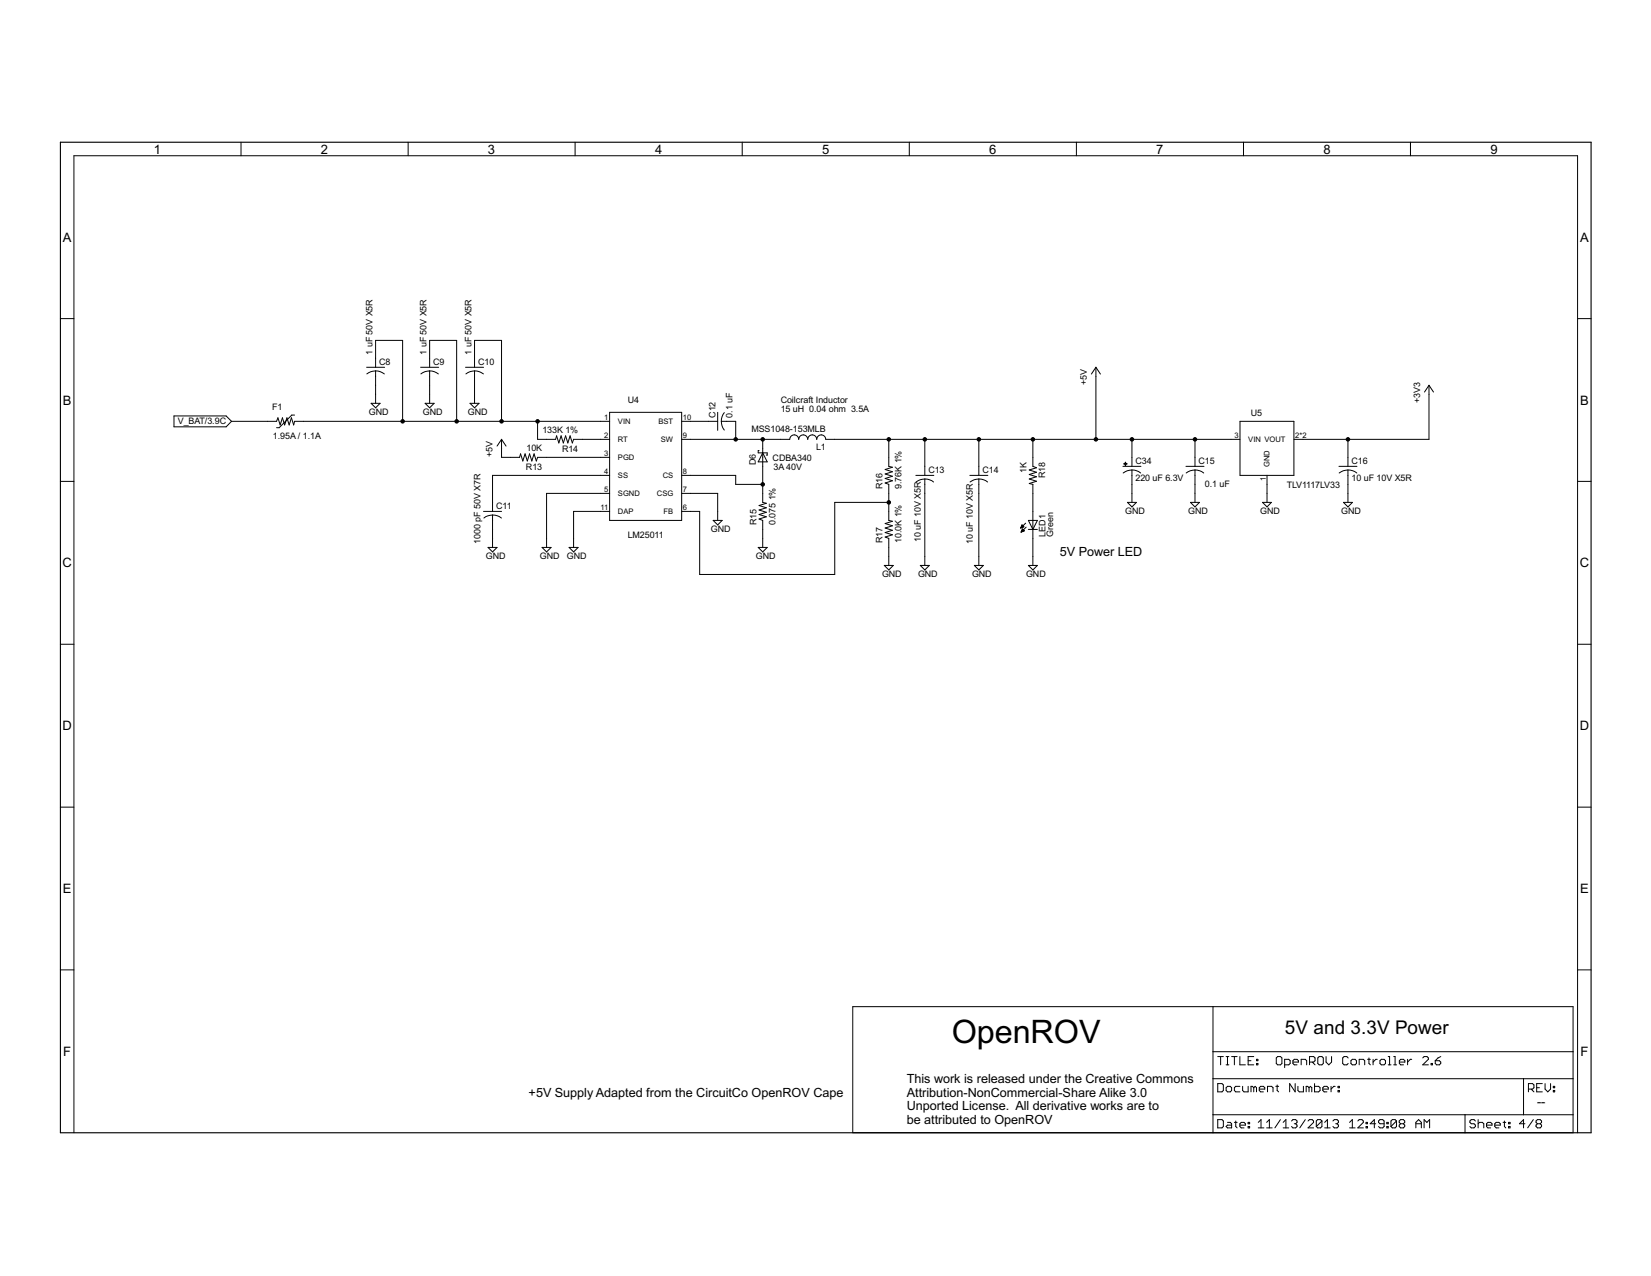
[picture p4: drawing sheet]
<svg xmlns="http://www.w3.org/2000/svg" width="279mm" height="216mm" viewBox="0 0 279 216" stroke-linecap="round" stroke-linejoin="round" font-family="sans-serif">
<g fill="none" stroke="#000" stroke-width=".17">
<path d="M40.8 24.1v2.3M69.1 24.1v2.3M97.3 24.1v2.3M125.6 24.1v2.3M153.9 24.1v2.3M182.2 24.1v2.3M210.4 24.1v2.3M238.7 24.1v2.3M10.2 53.9h2.3M267 53.9h2.3M29.4 70.4h8.9l.9 .9-.9 .9h-8.9zM39.2 71.3h7.6l.2-.6 .4 1.2 .4-1.2 .4 1.2 .4-1.2 .3 1.2 .4-1.2 .4 1.2 .1-.6h53.4"/>
<path d="M49.8 70.2h-.4l-2.2 2.2h-.4M62 62.1h3.1M62.8 68.2h1.5l-.7 .8zM63.6 62.8a2.36 2.36 0 0 1 1.4 .5M63.6 62.8a2.36 2.36 0 0 0-1.5 .5M63.6 62.1v-4.5h4.5v13.7M63.6 62.8v5.4M71.2 62.1h3M71.9 68.2h1.6l-.8 .8zM72.7 62.8a2.36 2.36 0 0 1 1.5 .5M72.7 62.8a2.36 2.36 0 0 0-1.5 .5M72.7 62.1v-4.5h4.6v13.7"/>
<path d="M72.7 62.8v5.4M78.8 62.1h3M79.5 68.2h1.6l-.8 .8zM80.3 62.8a2.36 2.36 0 0 1 1.5 .5M80.3 62.8a2.36 2.36 0 0 0-1.5 .5M80.3 62.1v-4.5h4.6v13.7M80.3 62.8v5.4M84.9 74.3v3.1h3l.2-.6 .4 1.2 .4-1.2 .3 1.2 .4-1.2 .4 1.2 .4-1.2 .4 1.2 .2-.6h12.2M84.9 74.3l.7 1.2M84.9 74.3l-.8 1.2M91 71.3v3h3l.2-.6 .4 1.3 .4-1.3 .3 1.3 .4-1.3 .4 1.3 .4-1.3 .4 1.3 .2-.7h6.1M103.2 69.8h12.2v18.3h-12.2z"/>
<path d="M115.4 74.3h18.2a.76 .76 0 0 1 .8-.7 .76 .76 0 0 1 .8 .7 .76 .76 0 0 1 .7-.7 .76 .76 0 0 1 .8 .7 .76 .76 0 0 1 .8-.7 .76 .76 0 0 1 .7 .7 .76 .76 0 0 1 .8-.7 .76 .76 0 0 1 .7 .7h70.1M115.4 71.3h6.1M121.5 69.8v3M122.1 71.3a2.36 2.36 0 0 0 .5 1.5M122.1 71.3h2.4v3M122.6 69.8a2.36 2.36 0 0 0-.5 1.5M128.5 76.2h-.2v.4h1.5v.4h-.1M129.1 74.3v10.7l.6 .2-1.2 .3 1.2 .4-1.2 .4 1.2 .4-1.2 .4 1.2 .3-1.2 .4 .6 .3v4.5M129.1 76.6l.7 1.5h-1.5zM150.4 74.3v4.6l.6 .2-1.2 .3 1.2 .4-1.2 .4 1.2 .4-1.2 .4 1.2 .3-1.2 .4 .6 .3v6.1l.6 .1-1.2 .4 1.2 .4-1.2 .3 1.2 .4-1.2 .4 1.2 .4-1.2 .4 .6 .2v4.6M156.5 74.3v6.1M165.7 74.3v6.1"/>
<path d="M174.8 74.3v4.6l.6 .2-1.2 .4 1.2 .4-1.2 .4 1.2 .4-1.2 .3 1.2 .4-1.2 .4 .6 .2v13.7M185.5 62.1l.7 1.2M185.5 62.1l-.8 1.2M185.5 62.1v12.2M190 78.9h3.1M191.6 79.5a2.36 2.36 0 0 1 1.4 .5M191.6 79.5a2.36 2.36 0 0 0-1.5 .5M191.6 74.3v4.6M191.6 79.5v5.5M200.7 78.9h3.1M202.2 79.5a2.36 2.36 0 0 1 1.5 .5M202.2 79.5a2.36 2.36 0 0 0-1.5 .5"/>
<path d="M202.2 74.3v4.6M202.2 79.5v5.5M209.8 71.3h9.2v9.1h-9.2zM226.6 78.9h3M228.1 79.5a2.36 2.36 0 0 1 1.5 .5M228.1 79.5a2.36 2.36 0 0 0-1.5 .5M228.1 74.3v4.6M228.1 79.5v5.5M241.8 65.2v9.1h-22.8M241.8 65.2l.8 1.1M241.8 65.2l-.7 1.1M10.2 81.4h2.3"/>
<path d="M81.8 86.5h3.1M82.6 92.6h1.5l-.7 .8zM83.4 87.1a2.36 2.36 0 0 1 1.5 .6M83.4 87.1a2.36 2.36 0 0 0-1.5 .6M83.4 87.1v5.5M91.7 92.6h1.6l-.8 .8zM96.3 92.6h1.5l-.7 .8zM103.2 80.4h-19.8v6.1M103.2 83.5h-10.7v9.1M103.2 86.5h-6.1v6.1M115.4 80.4h9.1v1.6h4.6M115.4 83.5h6.1v4.6"/>
<path d="M120.7 88.1h1.5l-.7 .7zM128.3 92.6h1.5l-.7 .8zM149.6 95.7h1.6l-.8 .7zM150.4 85h-9.1v12.2h-22.9v-10.7h-3M155 80.4h3M155.7 95.7h1.6l-.8 .7zM156.5 81a2.36 2.36 0 0 1 1.5 .6M156.5 81a2.36 2.36 0 0 0-1.5 .6M156.5 81v14.7M164.1 80.4h3.1M164.9 95.7h1.5l-.7 .7zM165.7 81a2.36 2.36 0 0 1 1.4 .6"/>
<path d="M165.7 81a2.36 2.36 0 0 0-1.5 .6M165.7 81v14.7M172.7 89.3h.1M172.8 89.3h.1M172.8 89.2h.3M172.8 89.2h.4M172.8 90h.1M172.8 89.1h.4M172.8 89.9h.3M172.9 89h.3M172.9 89h.2M172.9 89.9h.3"/>
<path d="M172.9 89.8h.4M172.9 88.9h.2M172.9 89.7h.4M173 88.8l.3 .3-.6 .2zM173 88.9h.1M173 89.7h.2M173 89.6h.2M173 89.6h.1M173 89.5l-.2 .5M173 89.5l.3 .3M173 89.5h.1M173.3 89.8l-.5 .2"/>
<path d="M173.6 88.5l-.9 .8M173.7 89.2l-.9 .8M174 88.1h1.6l-.8 1.5zM174 95.7h1.6l-.8 .7zM174 89.6h1.6M190.8 85h1.5l-.7 .8zM201.5 85h1.5l-.8 .8zM213.7 85h1.5l-.8 .8zM214.4 80.4v4.6M227.4 85h1.5l-.8 .8zM267 81.4h2.3M10.2 109h2.3"/>
<path d="M267 109h2.3M10.2 136.6h2.3M267 136.6h2.3M10.2 164.1h2.3M144.3 170.3h121.9v21.4h-121.9zM205.3 170.3v21.4M205.3 177.9h60.9M206.1 178.8h.9M206.6 178.8v1.4M207.5 178.8h.5M207.7 178.8v1.4M208.4 178.8h1"/>
<path d="M208.9 178.8v1.4M209.8 178.8v1.4h1M211.2 179.5h.5M212.2 178.8h-1v1.4h1M212.6 179.9h.3v.3h-.3zM212.6 179.2h.3v.3h-.3zM216 179l.2-.2h.5l.2 .2v.9l-.2 .3h-.5l-.2-.3zM218.8 179.7h.9v-.2l-.2-.3h-.5l-.2 .3v.4l.2 .3h.5M221.6 179.7h.7l.2-.2v-.5l-.2-.2h-.7v1.4M222.1 179.7l.4 .5M223 179l.2-.2h.5l.2 .2v.9l-.2 .3h-.5l-.2-.3zM224.4 178.8v.9l.5 .5 .4-.5v-.9"/>
<path d="M228.2 179l-.3-.2h-.4l-.3 .2v.9l.3 .3h.4l.3-.3M228.6 179.5l.3-.3h.4l.3 .3v.4l-.3 .3h-.4l-.3-.3zM231.4 179.2h.5M231.7 179v.9l.2 .3M232.4 179.2v1M233.1 179.2h-.3l-.4 .5M233.5 179.5l.3-.3h.4l.3 .3v.4l-.3 .3h-.4l-.3-.3zM234.9 178.8h.3v1.4M235.9 178.8h.2v1.4M236.8 179.7h.9v-.2l-.2-.3h-.5l-.2 .3v.4l.2 .3h.5M238.2 179.2v1M238.9 179.2h-.2l-.5 .5"/>
<path d="M240.8 179l.2-.2h.5l.2 .2v.2l-.9 1h.9M242.2 179.9h.2v.3h-.2zM242.9 179.5h.7l.2 .2v.2l-.2 .3h-.5l-.2-.3zM243.8 178.8l-.4 .2-.5 .5M267 164.1h2.3M12.5 191.7v-165.3h254.5v165.3M205.3 182.5h60.9M205.3 188.6h60.9M206.1 183.3h.7l.2 .3v.9l-.2 .2h-.7zM206.1 189.4h.7l.2 .3v.9l-.2 .2h-.7zM207.5 184l.2-.2h.5l.2 .2v.5l-.2 .2h-.5l-.2-.2zM207.5 180.2h.5"/>
<path d="M207.7 189.9h.5l.2 .2v.7h-.7l-.2-.2 .2-.2h.7M208.9 189.9h.5M209.1 189.7v.9l.3 .2M209.8 190.4h1v-.3l-.3-.2h-.4l-.3 .2v.5l.3 .2h.4M209.8 183.8h-.7l-.2 .2v.5l.2 .2h.7M210.3 183.8v.7l.2 .2h.7v-.9M211.2 190.6h.3v.2h-.3zM211.2 189.9h.3v.2h-.3zM212.2 184l-.3-.2h-.2v.9M212.2 184l.2-.2 .2 .2v.7M212.2 184v.7M212.9 190.8h1"/>
<path d="M212.9 189.9l.5-.5v1.4M213.1 184.3h.9v-.3l-.2-.2h-.5l-.2 .2v.5l.2 .2h.5M214.4 190.8h.9M214.4 189.9l.4-.5v1.4M214.5 184.7v-.9h.7l.2 .2v.7M215.9 183.8h.5M216.1 183.6v.9l.3 .2M216.7 189.4l-.9 1.4M217.1 190.8h1M217.1 189.9l.5-.5v1.4M217.4 180.2h.7l.2-.3v-.4l-.2-.3h-.7v1.4M218.6 189.7l.2-.3h.5l.2 .3v.2l-.2 .2"/>
<path d="M219 190.1h.3M219.2 183.3v1.4l-1-1.4v1.4M219.3 190.1l.2 .3v.2l-.2 .2h-.5l-.2-.2M219.6 183.8v.7l.3 .2h.7v-.9M220.2 180.2v-1h.7l.2 .3v.7M220.9 189.4l-.9 1.4M221.4 189.7l.2-.3h.5l.2 .3v.2l-.9 .9h.9M221.5 184l-.2-.2h-.3v.9M221.5 184v.7M221.5 184l.3-.2 .2 .2v.7M222.5 183.3v1.4h.7l.2-.2v-.5l-.2-.2h-.7M223.7 189.7v.9l-.2 .2h-.5l-.2-.2"/>
<path d="M223.7 189.7l-.2-.3h-.5l-.2 .3v.9M223.7 189.7l-.9 .9M223.9 184.3h.9v-.3l-.2-.2h-.5l-.2 .2v.5l.2 .2h.5M224.2 190.8h.9M224.2 189.9l.4-.5v1.4M225.3 183.8v.9M225.6 189.7l.2-.3h.5l.2 .3v.2l-.2 .2M226 183.8h-.3l-.4 .5M226 190.1h.3M226.3 190.1l.2 .3v.2l-.2 .2h-.5l-.2-.2M226.4 184.5h.3v.2h-.3zM226.4 183.8h.3v.2h-.3z"/>
<path d="M228.4 190.8h.9M228.4 189.9l.5-.5v1.4M229.8 189.7l.2-.3h.5l.2 .3v.2l-.9 .9h.9M230 180.2v-1h.7l.2 .3v.7M231.2 190.6h.2v.2h-.2zM231.2 189.9h.2v.2h-.2zM232.8 190.1h-.9l.7-.7v1.4M234.2 190.1h-.7l-.2-.2v-.2l.2-.3h.5l.2 .3v.9l-.2 .2h-.5l-.2-.2M234.7 190.6h.2v.2h-.2zM234.7 189.9h.2v.2h-.2zM234.9 180.2h.5M235.9 180.2h.4"/>
<path d="M236.3 189.7v.9l-.2 .2h-.5l-.2-.2M236.3 189.7l-.2-.3h-.5l-.2 .3v.9M236.3 189.7l-.9 .9M237 190.1l-.2 .3v.2l.2 .2h.5l.2-.2v-.2l-.2-.3M237 190.1l-.2-.2v-.2l.2-.3h.5l.2 .3v.2l-.2 .2M237 190.1h.5M239.6 190.1h.9M239.6 190.8v-.9l.5-.5 .4 .5v.9M241 190.8v-1.4l.5 .5 .4-.5v1.4M247.9 188.6v3.1M249.7 189.7l-.3-.3h-.4l-.2 .3v.2l.2 .2h.4l.3 .3v.2l-.3 .2h-.4l-.2-.2M250.1 190.1l.3-.2h.5l.2 .2v.7"/>
<path d="M250.1 189.4v1.4M251.6 190.4h.9v-.3l-.2-.2h-.5l-.2 .2v.5l.2 .2h.5M253 190.4h.9v-.3l-.2-.2h-.5l-.2 .2v.5l.2 .2h.5M254.4 189.9h.4M254.6 189.7v.9l.2 .2M255.3 190.6h.2v.2h-.2zM255.3 189.9h.2v.2h-.2zM257.8 182.5v6.1M258.1 190.1h-1l.7-.7v1.4M258.7 184.3h.7l.2-.3v-.4l-.2-.3h-.7v1.4M259.1 184.3l.5 .4M259.5 189.4l-1 1.4"/>
<path d="M260.1 184h.4M260.2 190.1l-.3 .3v.2l.3 .2h.4l.3-.2v-.2l-.3-.3M260.2 190.1l-.3-.2v-.2l.3-.3h.4l.3 .3v.2l-.3 .2M260.2 190.1h.4M261 183.3h-.9v1.4h.9M261.5 183.3v1l.4 .4 .5-.4v-1M262.9 184.5h.2v.2h-.2zM262.9 183.8h.2v.2h-.2z"/>
</g>
<path d="M10.2 24.1h259.1v167.6h-259.1z" fill="none" stroke="#000" stroke-width=".19"/>
<path d="M190.2 78.4l.5 .1zM190.4 78.2l.1 .6z" fill="#000" stroke="#000" stroke-width=".17"/>
<g fill="#000" stroke="#000" stroke-width=".17">
<circle cx="68.1" cy="71.3" r=".3"/>
<circle cx="77.3" cy="71.3" r=".3"/>
<circle cx="84.9" cy="71.3" r=".3"/>
<circle cx="91" cy="71.3" r=".3"/>
<circle cx="124.5" cy="74.3" r=".3"/>
<circle cx="129.1" cy="74.3" r=".3"/>
<circle cx="150.4" cy="74.3" r=".3"/>
<circle cx="156.5" cy="74.3" r=".3"/>
<circle cx="165.7" cy="74.3" r=".3"/>
<circle cx="174.8" cy="74.3" r=".3"/>
<circle cx="185.5" cy="74.3" r=".3"/>
<circle cx="191.6" cy="74.3" r=".3"/>
<circle cx="202.2" cy="74.3" r=".3"/>
<circle cx="228.1" cy="74.3" r=".3"/>
<circle cx="129.1" cy="82" r=".3"/>
<circle cx="150.4" cy="85" r=".3"/>
</g>
<text font-size="6.1" x="161.1" y="176.4">OpenROV</text>
<text font-size="3.6" x="217.5" y="174.9">5V and 3.3V Power</text>
<g font-size="2.5">
<text x="26" y="26">1</text>
<text x="54.3" y="26">2</text>
<text x="82.6" y="26">3</text>
<text x="110.9" y="26">4</text>
<text x="139.1" y="26">5</text>
<text x="167.4" y="26">6</text>
<text x="195.7" y="26">7</text>
<text x="224" y="26">8</text>
<text x="252.2" y="26">9</text>
<text x="10.6" y="40.9">A</text>
<text x="267.4" y="40.9">A</text>
<text x="10.6" y="68.5">B</text>
<text x="267.4" y="68.5">B</text>
<text x="10.6" y="96">C</text>
<text x="267.3" y="96">C</text>
<text x="10.6" y="123.6">D</text>
<text x="267.3" y="123.6">D</text>
<text x="10.6" y="151.1">E</text>
<text x="267.4" y="151.1">E</text>
<text x="10.7" y="178.7">F</text>
<text x="267.4" y="178.7">F</text>
</g>
<g font-size="2.4">
<text x="179.4" y="94.2">5V Power LED</text>
<text x="89.5" y="185.6">+5V Supply Adapted from the CircuitCo OpenROV Cape</text>
<text x="153.5" y="183.3">This work is released under the Creative Commons</text>
<text x="153.5" y="185.6">Attribution-NonCommercial-Share Alike 3.0</text>
<text x="153.5" y="187.9">Unported License. All derivative works are to</text>
<text x="153.5" y="190.1">be attributed to OpenROV</text>
<text x="260.1" y="187.1">--</text>
</g>
<g font-size="1.7">
<text x="63" y="60" transform="rotate(-90 63 60)">1 uF 50V X5R</text>
<text x="64.2" y="61.8">C8</text>
<text x="72.2" y="60" transform="rotate(-90 72.2 60)">1 uF 50V X5R</text>
<text x="73.3" y="61.8">C9</text>
<text x="79.8" y="60" transform="rotate(-90 79.8 60)">1 uF 50V X5R</text>
<text x="80.9" y="61.8">C10</text>
<text x="183.9" y="65.2" transform="rotate(-90 183.9 65.2)">+5V</text>
<text x="30.1" y="71.8">V_BAT/3.9C</text>
<text x="46" y="69.3">F1</text>
<text x="62.4" y="70.2">GND</text>
<text x="71.6" y="70.2">GND</text>
<text x="79.2" y="70.2">GND</text>
<text x="106.2" y="68.2">U4</text>
<text x="121.1" y="70.7" transform="rotate(-90 121.1 70.7)">C12</text>
<text x="124" y="70.7" transform="rotate(-90 124 70.7)">0.1 uF</text>
<text x="132.1" y="68.2">Coilcraft Inductor</text>
<text x="132.1" y="69.8">15 uH 0.04 ohm 3.5A</text>
<text x="211.7" y="70.4">U5</text>
<text x="240.3" y="68.2" transform="rotate(-90 240.3 68.2)">+3V3</text>
<text x="46.2" y="74.3">1.95A / 1.1A</text>
<text x="83.4" y="77.4" transform="rotate(-90 83.4 77.4)">+5V</text>
<text x="89.1" y="76.3">10K</text>
<text x="91.8" y="73.3">133K 1%</text>
<text x="95.1" y="76.5">R14</text>
<text x="127.1" y="73.1">MSS1048-153MLB</text>
<text x="130.8" y="77.9">CDBA340</text>
<text x="138.1" y="76.2">L1</text>
<text x="89" y="79.5">R13</text>
<text x="127.9" y="78.8" transform="rotate(-90 127.9 78.8)">D6</text>
<text x="130.9" y="79.5">3A 40V</text>
<text x="149.4" y="82.7" transform="rotate(-90 149.4 82.7)">R16</text>
<text x="152.5" y="82.7" transform="rotate(-90 152.5 82.7)">9.76K 1%</text>
<text x="157.1" y="80.1">C13</text>
<text x="166.3" y="80.1">C14</text>
<text x="173.7" y="80" transform="rotate(-90 173.7 80)">1K</text>
<text x="176.9" y="80.9" transform="rotate(-90 176.9 80.9)">R18</text>
<text x="192.2" y="81.4">220 uF 6.3V</text>
<text x="192.2" y="78.5">C34</text>
<text x="202.8" y="78.5">C15</text>
<text x="203.9" y="82.3">0.1 uF</text>
<text x="217.8" y="82.6">TLV1117LV33</text>
<text x="228.7" y="81.4">10 uF 10V X5R</text>
<text x="228.7" y="78.5">C16</text>
<text x="84" y="86.2">C11</text>
<text x="120.3" y="90">GND</text>
<text x="128" y="88.8" transform="rotate(-90 128 88.8)">R15</text>
<text x="131.2" y="88.8" transform="rotate(-90 131.2 88.8)">0.075</text>
<text x="131.2" y="84.7" transform="rotate(-90 131.2 84.7)">1%</text>
<text x="190.4" y="86.9">GND</text>
<text x="201.1" y="86.9">GND</text>
<text x="213.3" y="86.9">GND</text>
<text x="227" y="86.9">GND</text>
<text x="81.3" y="92" transform="rotate(-90 81.3 92)">1000 pF 50V X7R</text>
<text x="82.2" y="94.5">GND</text>
<text x="91.4" y="94.5">GND</text>
<text x="95.9" y="94.5">GND</text>
<text x="106.2" y="91.1">LM25011</text>
<text x="127.9" y="94.5">GND</text>
<text x="149.4" y="91.9" transform="rotate(-90 149.4 91.9)">R17</text>
<text x="152.5" y="91.9" transform="rotate(-90 152.5 91.9)">10.0K 1%</text>
<text x="155.8" y="91.7" transform="rotate(-90 155.8 91.7)">10 uF 10V X5R</text>
<text x="164.7" y="92" transform="rotate(-90 164.7 92)">10 uF 10V X5R</text>
<text x="176.9" y="90.8" transform="rotate(-90 176.9 90.8)">LED1</text>
<text x="178.2" y="90.8" transform="rotate(-90 178.2 90.8)">Green</text>
<text x="149.3" y="97.6">GND</text>
<text x="155.4" y="97.6">GND</text>
<text x="164.5" y="97.6">GND</text>
<text x="173.6" y="97.6">GND</text>
</g>
<g font-size="1.4">
<text x="102.2" y="71.1">1</text>
<text x="104.6" y="71.8">VIN</text>
<text x="111.4" y="71.8">BST</text>
<text x="115.6" y="71.1">10</text>
<text x="102.2" y="77.2">3</text>
<text x="102.2" y="74.1">2</text>
<text x="104.6" y="77.8">PGD</text>
<text x="104.6" y="74.8">RT</text>
<text x="111.8" y="74.8">SW</text>
<text x="115.6" y="74.1">9</text>
<text x="208.9" y="74.1">3</text>
<text x="211.2" y="74.8">VIN VOUT</text>
<text x="219.2" y="74.1">2*2</text>
<text x="102.2" y="80.2">4</text>
<text x="102.2" y="83.3">5</text>
<text x="104.6" y="80.9">SS</text>
<text x="104.6" y="83.9">SGND</text>
<text x="111.2" y="83.9">CSG</text>
<text x="112.2" y="80.9">CS</text>
<text x="115.6" y="83.3">7</text>
<text x="115.6" y="80.2">8</text>
<text x="214.2" y="81.4" transform="rotate(-90 214.2 81.4)">1</text>
<text x="214.9" y="79" transform="rotate(-90 214.9 79)">GND</text>
<text x="101.6" y="86.3">11</text>
<text x="104.6" y="87">DAP</text>
<text x="112.3" y="87">FB</text>
<text x="115.6" y="86.3">6</text>
</g>
</svg>
